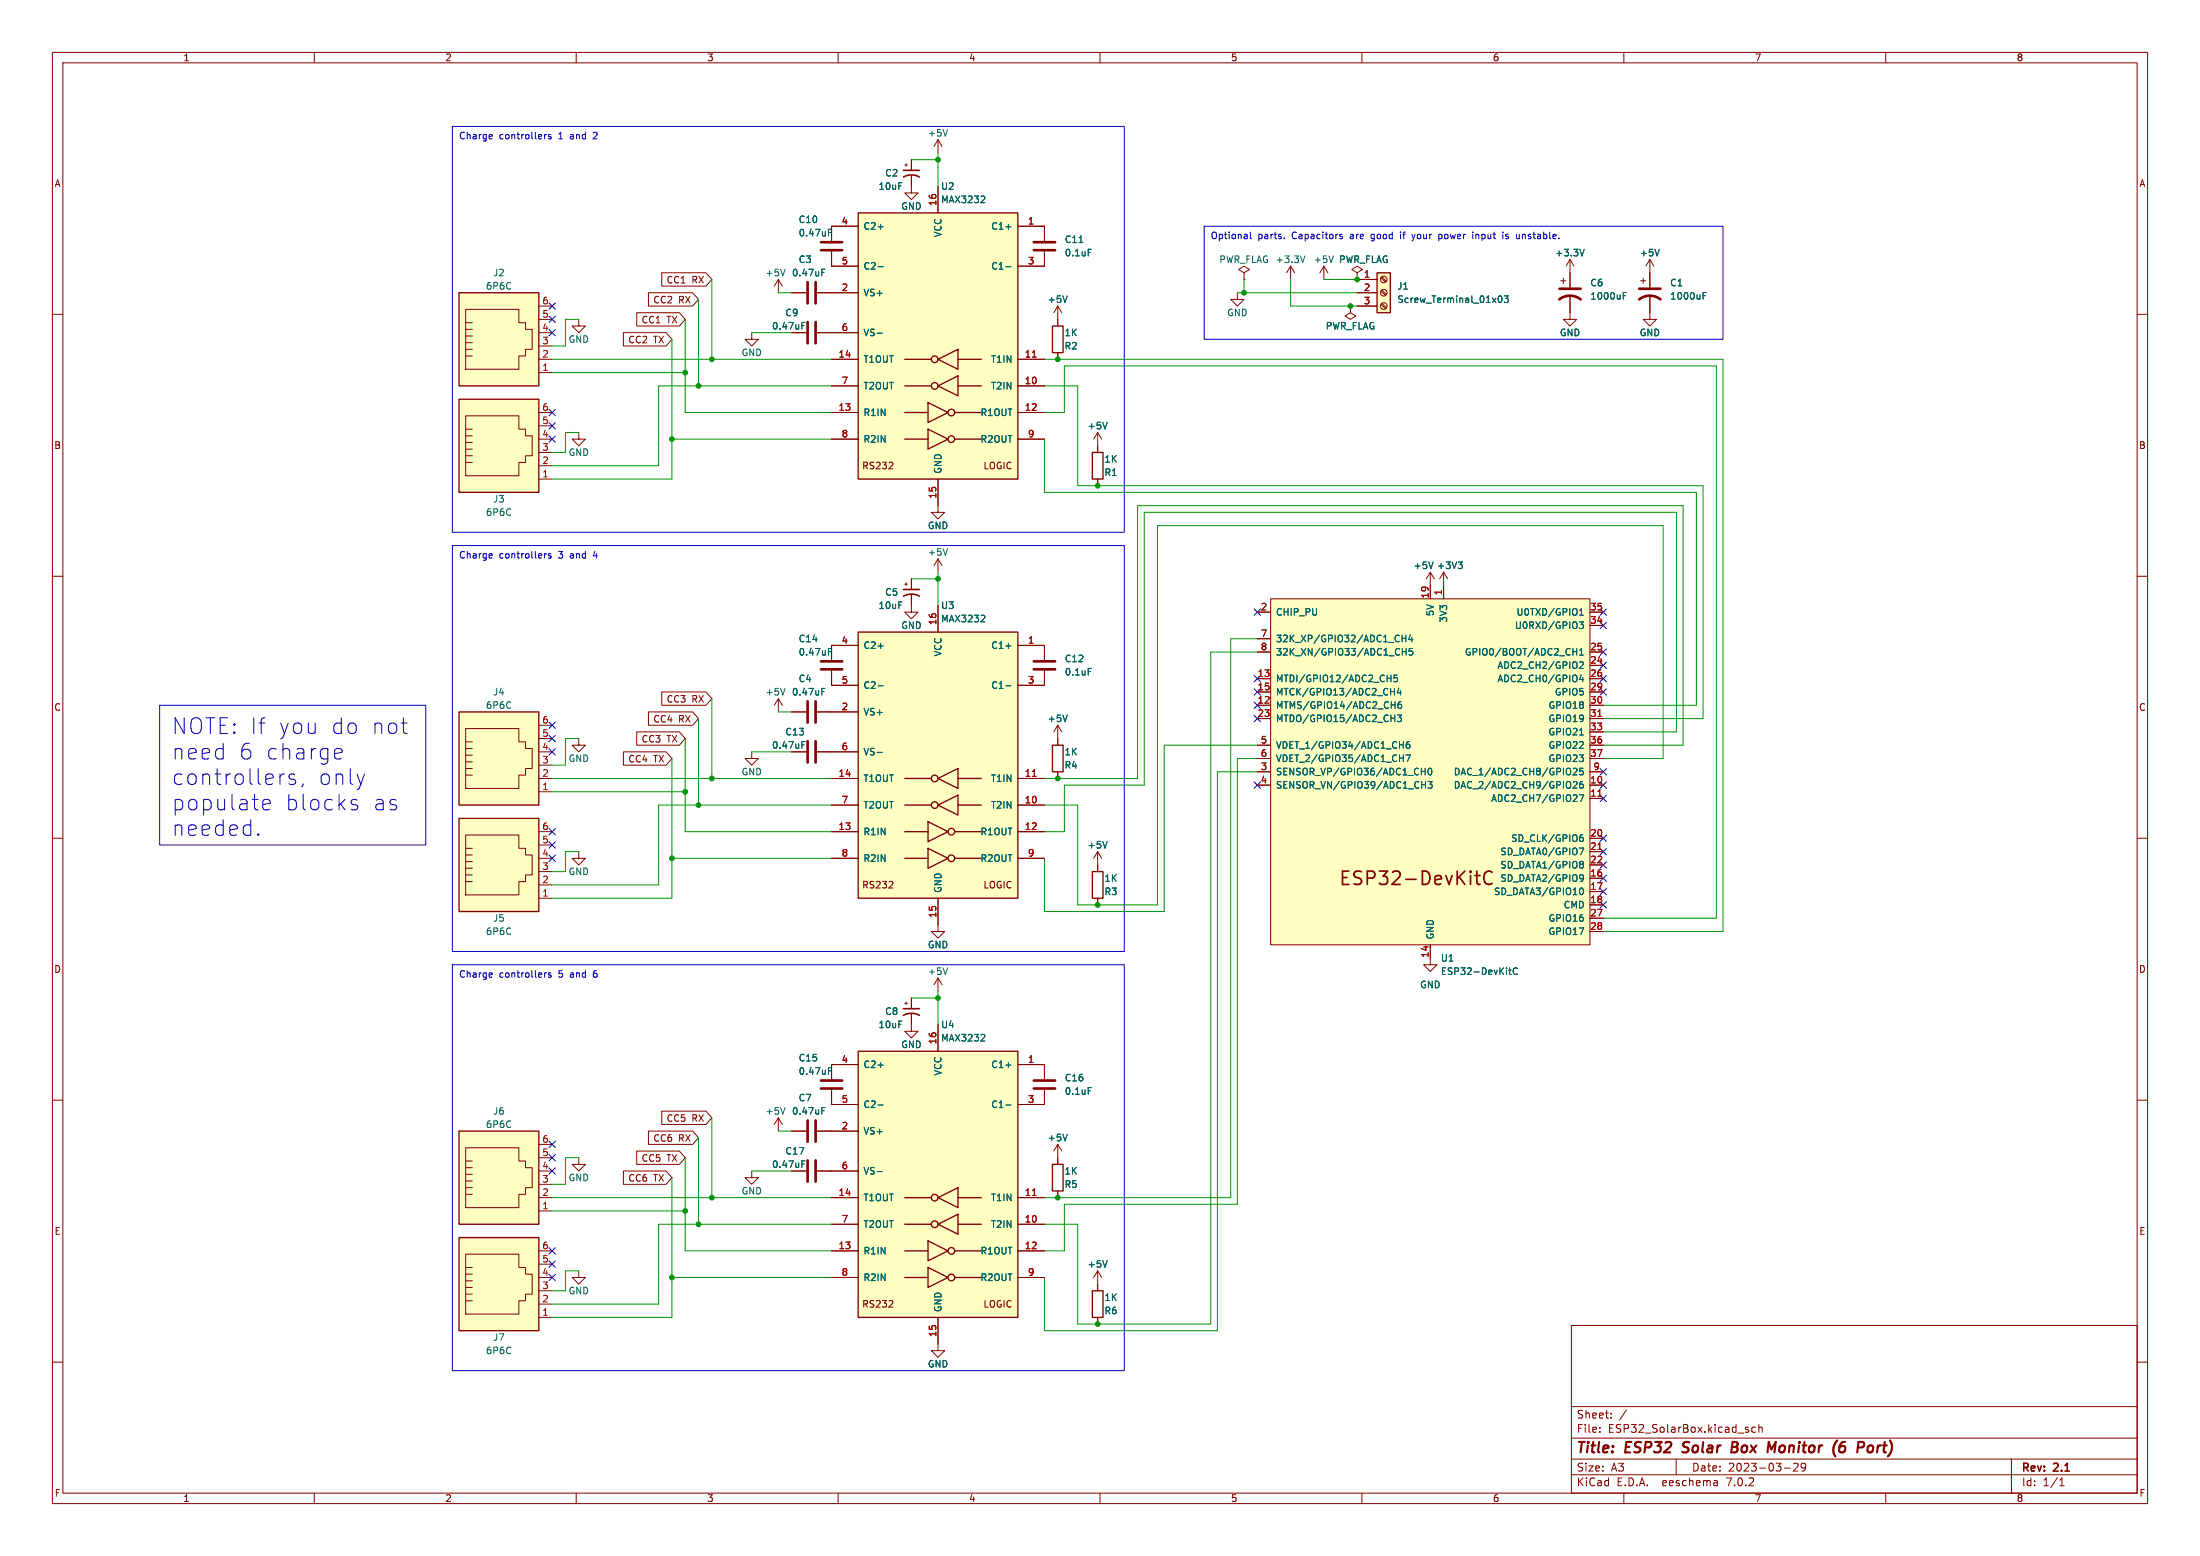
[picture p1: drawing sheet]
<svg xmlns="http://www.w3.org/2000/svg" width="420mm" height="297mm" viewBox="0 0 420 297" stroke-linecap="round" stroke-linejoin="round" font-family="sans-serif">
<g fill="none" stroke="#840000" stroke-width=".19">
<path d="M10 10h400v277h-400zM12 12h396v273h-396zM60 10v2M110 10v2M160 10v2M210 10v2M260 10v2M310 10v2M360 10v2M172.7 31.5h.5M173 31.2v.6M174 33.5v3.3h1.3l-1.3 1.3-1.3-1.3h1.3"/>
<path d="M174 30.5v2M179.1 26.7v2.5M179.1 35.6v5M179.1 26.7l-.8 1.2M179.1 26.7l.7 1.2M10 60h2M88.9 59.1h10.2v2.5h1.2v1.3h1.3v3.8h-1.3v1.2h-1.2v2.6h-10.2zM102.9 58.4h2.5M121.5 59.7h8.2l1.1 1.3-1.1 1.2h-8.2zM123.8 55.9h8.4l1.1 1.3-1.1 1.2h-8.4zM126.3 52.1h8.5l1.1 1.2-1.1 1.3h-8.5zM148.6 53.3v2.6"/>
<path d="M148.6 53.3l-.8 1.3M148.6 53.3l.8 1.3M151.1 55.9h2.8M156 55.9h7.8M158.7 48v2.8h5.1M163.8 43.2h-5.1v2.8M194.3 43.2h5.1v2.8M199.4 48v2.8h-5.1M201.9 58.4v3.8M201.9 58.4l-.7 1.3M201.9 58.4l.8 1.3M236.2 55.9v1.3h1.3l-1.3 1.2-1.3-1.2h1.3"/>
<path d="M237.5 52.1l1-.7-1-.6-1 .6 1 .7v1.2M237.5 53.3h.1M246.4 50.8l-.8 1.3M246.4 50.8v2.5M246.4 50.8l.7 1.3M252.7 50.8l-.7 1.3M252.7 50.8v2.5M252.7 50.8l.8 1.3M257.8 58.4v1.3l-1 .6 1 .7 1-.7-1-.6M257.8 58.4h.1M259.1 52.1l1-.7-1-.6-1 .6 1 .7v1.2M259.1 53.3h.1"/>
<path d="M259.1 55.9h3.8M259.1 58.4h3.8M259.1 53.3h3.8M263.6 58.1l.9 .8M263.6 55.5l.9 .9M263.6 53l.9 .8M263.8 57.9l.9 .9M263.8 55.4l.9 .8M263.8 52.8l.9 .9M297.9 53.6h1.1M298.4 53.1v1M299.7 56.4v4.6h1.3l-1.3 1.2-1.3-1.2h1.3"/>
<path d="M299.7 49.5v5.4M299.7 49.5l-.7 1.3M299.7 49.5l.8 1.3M313.2 53.6h1M313.7 53.1v1M315 56.4v4.6h1.2l-1.2 1.2-1.3-1.2h1.3M315 49.5l-.8 1.3M315 49.5v5.4M315 49.5l.7 1.3M408 60h2M88.9 67.9h1.3M88.9 66.7h1.3"/>
<path d="M88.9 65.4h1.3M88.9 64.1h1.3M88.9 62.9h1.3M88.9 61.6h1.3M88.9 79.4h10.2v2.5h1.2v1.3h1.3v3.8h-1.3v1.3h-1.2v2.5h-10.2zM102.9 68.6h2.5M102.9 78.7h2.5M102.9 63.5h2.5M102.9 71.1h2.5M102.9 66h2.5M102.9 61h2.5M110.5 61v1.2h1.3l-1.3 1.3-1.3-1.3h1.3"/>
<path d="M119 63.5h8.2l1.1 1.3-1.1 1.2h-8.2zM143.5 63.5v1.3h1.3l-1.3 1.2-1.3-1.2h1.3M151.1 63.5h2.8M156 63.5h7.8M158.7 73.7h5.1M158.7 68.6h5.1M158.7 78.7h5.1M194.3 73.7h5.1M194.3 68.6h5.1M194.3 78.7h5.1M201.9 67.3v1.3M88.9 88.3h1.3"/>
<path d="M88.9 87h1.3M88.9 85.7h1.3M88.9 84.5h1.3M88.9 83.2h1.3M88.9 81.9h1.3M102.9 83.8h2.5M102.9 91.4h2.5M102.9 88.9h2.5M102.9 86.4h2.5M102.9 81.3h2.5M110.5 82.6v1.2h1.3l-1.3 1.3-1.3-1.3h1.3M158.7 83.8h5.1"/>
<path d="M179.1 91.4v6.4h1.2l-1.2 1.3-1.3-1.3h1.3M194.3 83.8h5.1M209.5 82.6v3.8M209.5 91.4v1.3M209.5 82.6l-.7 1.2M209.5 82.6l.8 1.2M10 110h2M172.7 111.5h.5M173 111.3v.5M174 113.5v3.3h1.3l-1.3 1.3-1.3-1.3h1.3M174 110.5v2M179.1 106.7v2.5"/>
<path d="M179.1 115.6v5.1M179.1 106.7l-.8 1.3M179.1 106.7l.7 1.3M240 116.8h2.6M242.6 114.3h60.9v66h-60.9zM273 109.2v5.1M273 109.2l-.7 1.3M273 109.2l.8 1.3M275.6 109.2v5.1M275.6 109.2l-.8 1.3M275.6 109.2l.8 1.3M303.5 116.8h2.6"/>
<path d="M303.5 119.4h2.6M408 110h2M88.9 139.1h10.2v2.5h1.2v1.3h1.3v3.8h-1.3v1.3h-1.2v2.5h-10.2zM102.9 138.4h2.5M121.5 139.7h8.2l1.1 1.3-1.1 1.2h-8.2zM123.8 135.9h8.4l1.1 1.3-1.1 1.2h-8.4zM126.3 132.1h8.5l1.1 1.3-1.1 1.2h-8.5zM148.6 133.4l-.8 1.2M148.6 133.4v2.5M148.6 133.4l.8 1.2M151.1 135.9h2.8M156 135.9h7.8"/>
<path d="M158.7 128v2.8h5.1M163.8 123.2h-5.1v2.8M194.3 123.2h5.1v2.8M199.4 128v2.8h-5.1M201.9 138.4v3.8M201.9 138.4l-.7 1.3M201.9 138.4l.8 1.3M240 134.6h2.6M240 129.5h2.6M240 132.1h2.6M240 137.2h2.6M240 124.5h2.6"/>
<path d="M240 121.9h2.6M303.5 134.6h2.6M303.5 129.5h2.6M303.5 132.1h2.6M303.5 137.2h2.6M303.5 127h2.6M303.5 124.5h2.6M303.5 139.7h2.6M10 160h2M88.9 159.4h10.2v2.5h1.2v1.3h1.3v3.8h-1.3v1.3h-1.2v2.5h-10.2zM88.9 148h1.3M88.9 146.7h1.3"/>
<path d="M88.9 145.4h1.3M88.9 144.1h1.3M88.9 142.9h1.3M88.9 141.6h1.3M102.9 148.6h2.5M102.9 158.8h2.5M102.9 143.5h2.5M102.9 151.1h2.5M102.9 146.1h2.5M102.9 141h2.5M110.5 141v1.2h1.3l-1.3 1.3-1.3-1.3h1.3M119 143.5h8.2l1.1 1.3-1.1 1.3h-8.2z"/>
<path d="M143.5 143.5v1.3h1.3l-1.3 1.3-1.3-1.3h1.3M151.1 143.5h2.8M156 143.5h7.8M158.7 153.7h5.1M158.7 148.6h5.1M158.7 158.8h5.1M194.3 153.7h5.1M194.3 148.6h5.1M194.3 158.8h5.1M201.9 147.3v1.3M240 149.9h2.6M240 147.3h2.6"/>
<path d="M240 142.2h2.6M240 144.8h2.6M303.5 149.9h2.6M303.5 152.4h2.6M303.5 147.3h2.6M303.5 142.2h2.6M303.5 144.8h2.6M408 160h2M88.9 168.3h1.3M88.9 167h1.3M88.9 165.7h1.3M88.9 164.5h1.3"/>
<path d="M88.9 163.2h1.3M88.9 161.9h1.3M102.9 163.8h2.5M102.9 171.5h2.5M102.9 168.9h2.5M102.9 166.4h2.5M102.9 161.3h2.5M110.5 162.6v1.2h1.3l-1.3 1.3-1.3-1.3h1.3M158.7 163.8h5.1M179.1 171.5v6.3h1.2l-1.2 1.3-1.3-1.3h1.3M194.3 163.8h5.1M209.5 162.6v3.8"/>
<path d="M209.5 171.5v1.2M209.5 162.6l-.7 1.2M209.5 162.6l.8 1.2M303.5 167.6h2.6M303.5 170.2h2.6M303.5 172.7h2.6M303.5 160h2.6M303.5 162.6h2.6M303.5 165.1h2.6M303.5 175.3h2.6M303.5 177.8h2.6M172.7 191.5h.5"/>
<path d="M173 191.3v.5M174 193.5v3.4h1.3l-1.3 1.2-1.3-1.2h1.3M174 190.5v2M179.1 186.7v2.5M179.1 195.6v5.1M179.1 186.7l-.8 1.3M179.1 186.7l.7 1.3M273 180.3v3.9h1.3l-1.3 1.2-1.2-1.2h1.2M10 210h2M88.9 219.1h10.2v2.5h1.2v1.3h1.3v3.8h-1.3v1.3h-1.2v2.5h-10.2zM102.9 218.4h2.5M121.5 219.7h8.2l1.1 1.3-1.1 1.3h-8.2z"/>
<path d="M123.8 215.9h8.4l1.1 1.3-1.1 1.2h-8.4zM126.3 212.1h8.5l1.1 1.3-1.1 1.2h-8.5zM148.6 213.4v2.5M148.6 213.4l-.8 1.2M148.6 213.4l.8 1.2M151.1 215.9h2.8M156 215.9h7.8M158.7 208v2.8h5.1M163.8 203.2h-5.1v2.8M194.3 203.2h5.1v2.8M199.4 208v2.8h-5.1M201.9 218.4v3.8"/>
<path d="M201.9 218.4l-.7 1.3M201.9 218.4l.8 1.3M408 210h2M88.9 228h1.3M88.9 226.7h1.3M88.9 225.4h1.3M88.9 224.2h1.3M88.9 222.9h1.3M88.9 221.6h1.3M88.9 239.4h10.2v2.5h1.2v1.3h1.3v3.8h-1.3v1.3h-1.2v2.5h-10.2zM102.9 223.5h2.5M102.9 231.1h2.5"/>
<path d="M102.9 228.6h2.5M102.9 226.1h2.5M102.9 221h2.5M102.9 238.8h2.5M110.5 221v1.2h1.3l-1.3 1.3-1.3-1.3h1.3M119 223.5h8.2l1.1 1.3-1.1 1.3h-8.2zM143.5 223.5v1.3h1.3l-1.3 1.3-1.3-1.3h1.3M151.1 223.5h2.8M156 223.5h7.8M158.7 228.6h5.1M158.7 238.8h5.1M158.7 233.7h5.1"/>
<path d="M194.3 228.6h5.1M194.3 238.8h5.1M194.3 233.7h5.1M201.9 227.3v1.3M10 260h2M88.9 248.3h1.3M88.9 247h1.3M88.9 245.7h1.3M88.9 244.5h1.3M88.9 243.2h1.3M88.9 241.9h1.3M102.9 251.5h2.5"/>
<path d="M102.9 248.9h2.5M102.9 246.4h2.5M102.9 243.8h2.5M102.9 241.3h2.5M110.5 242.6v1.2h1.3l-1.3 1.3-1.3-1.3h1.3M158.7 243.8h5.1M179.1 251.5v6.3h1.2l-1.2 1.3-1.3-1.3h1.3M194.3 243.8h5.1M209.5 242.6v3.8M209.5 251.5v1.2M209.5 242.6l-.7 1.2M209.5 242.6l.8 1.2"/>
<path d="M300 253h108v32h-108zM408 260h2M300 278.5h108M300 274.5h108M300 268.5h108M305.4 273.3v.1M305.4 272.5v.1M307.6 270.6v.1M307.6 269.8v.1M310.5 269.1l-1.3 2M320 278.5v3M333.4 272.9l.4 .1v.2l-.2 .2h-.3"/>
<path d="M333.4 272.4l.4 .1M335.1 272.5l-.4-.1-.3 .3 .2 .6h.5M335.8 272.5l.2-.1 .3 .1 .1 .9M335.8 271.9v1.5M342.4 279.4l.6-.1 .2 .1 .1 .3-1 1.1h1M344.7 279.9l-.3 .3h-.3l-.3-.3 .2-.5 .4-.1 .2 .1a.99 .99 0 0 1-.3 1.4h-.3M384 278.5v6.5M60 285v2M110 285v2M160 285v2M210 285v2M260 285v2"/>
<path d="M300 281.5h108M310 285v2M327.6 282.6l.2 .2v.8M327.8 283.5l-.5 .1M327.8 283h-.5M340.6 280.2h1.2M360 285v2M393.2 283.6h.9M393.2 282.5l.4-.4v1.5"/>
<circle cx="264.2" cy="58.4" r=".63"/>
<circle cx="264.2" cy="55.9" r=".63"/>
<circle cx="264.2" cy="53.3" r=".63"/>
</g>
<path d="M321.1 277.1l.3 .1M330.6 276.2h.7M331.4 275.2h-.6l-.3 2h.8M339 275.2l-.8 1.5M351.9 275.2a1.42 1.42 0 0 0-.7 1.9l.6 .1M352 276a.66 .66 0 0 0-.9 .4M357 275.9l-.4 .4-.1 .5 .1 .3 .5 .1" fill="none" stroke="#840000" stroke-width=".4"/>
<g fill="#ffffc2" stroke="#ffffc2" stroke-width=".19">
<path d="M163.8 120.7h30.5v50.8h-30.5z"/>
<path d="M87.6 156.2h15.3v17.8h-15.3z"/>
<path d="M87.6 135.9h15.3v17.8h-15.3z"/>
<path d="M163.8 40.6h30.5v50.8h-30.5z"/>
<path d="M87.6 55.9h15.3v17.8h-15.3z"/>
<path d="M242.6 114.3h60.9v66h-60.9z"/>
<path d="M87.6 76.2h15.3v17.8h-15.3z"/>
<path d="M87.6 215.9h15.3v17.8h-15.3z"/>
<path d="M87.6 236.2h15.3v17.8h-15.3z"/>
<path d="M163.8 200.7h30.5v50.8h-30.5z"/>
<path d="M262.9 52.1h2.5v7.6h-2.5z"/>
</g>
<g fill="none" stroke="#840000" stroke-width=".25">
<path d="M87.6 55.9h15.3v17.8h-15.3zM163.8 40.6h30.5v50.8h-30.5zM262.9 52.1h2.5v7.6h-2.5zM87.6 76.2h15.3v17.8h-15.3zM172.7 73.7h5.1M172.7 68.6h5.1M172.7 78.7h4.5M177.2 76.8l3.8 1.9-3.8 1.9zM179.1 73.7l3.8-1.9v3.8zM179.1 68.6l3.8-1.9v3.8zM182.2 78.7h5.1M182.9 73.7h4.4"/>
<path d="M182.9 68.6h4.4M200.9 62.2h2v5.1h-2zM172.7 83.8h4.5M177.2 81.9l3.8 1.9-3.8 1.9zM182.2 83.8h5.1M208.5 86.4h2.1v5h-2.1zM87.6 135.9h15.3v17.8h-15.3zM163.8 120.7h30.5v50.8h-30.5zM87.6 156.2h15.3v17.8h-15.3zM172.7 153.7h5.1M172.7 148.6h5.1M172.7 158.8h4.5"/>
<path d="M177.2 156.8l3.8 2-3.8 1.9zM179.1 153.7l3.8-1.9v3.8zM179.1 148.6l3.8-1.9v3.8zM182.2 158.8h5.1M182.9 153.7h4.4M182.9 148.6h4.4M200.9 142.2h2v5.1h-2zM172.7 163.8h4.5M177.2 161.9l3.8 1.9-3.8 1.9zM182.2 163.8h5.1M208.5 166.4h2.1v5.1h-2.1zM87.6 215.9h15.3v17.8h-15.3z"/>
<path d="M163.8 200.7h30.5v50.8h-30.5zM87.6 236.2h15.3v17.8h-15.3zM172.7 233.7h5.1M172.7 228.6h5.1M172.7 238.8h4.5M177.2 236.9l3.8 1.9-3.8 1.9zM179.1 233.7l3.8-1.9v3.8zM179.1 228.6l3.8-1.9v3.8zM182.2 238.8h5.1M182.9 233.7h4.4M182.9 228.6h4.4M200.9 222.2h2v5.1h-2z"/>
<path d="M172.7 243.8h4.5M177.2 241.9l3.8 1.9-3.8 1.9zM182.2 243.8h5.1M208.5 246.4h2.1v5.1h-2.1z"/>
<circle cx="178.4" cy="68.6" r=".63"/>
<circle cx="178.4" cy="73.7" r=".63"/>
<circle cx="181.6" cy="78.7" r=".63"/>
<circle cx="181.6" cy="83.8" r=".63"/>
<circle cx="178.4" cy="153.7" r=".63"/>
<circle cx="178.4" cy="148.6" r=".63"/>
<circle cx="181.6" cy="158.7" r=".63"/>
<circle cx="181.6" cy="163.8" r=".63"/>
<circle cx="178.4" cy="233.7" r=".63"/>
<circle cx="178.4" cy="228.6" r=".63"/>
<circle cx="181.6" cy="238.8" r=".63"/>
<circle cx="181.6" cy="243.8" r=".63"/>
</g>
<g fill="none" stroke="#006464" stroke-width=".19">
<path d="M180.9 24.7l-.4 1.3M187.9 37.5l.1 .2-.1 .3-.7 .7h.8M149.9 51.4l-.5 1.3M156.9 52h.4M156.9 51.4h.6M158.2 44.4h.4M158.2 43.8h.6M167.6 50.9h1M192 43.3h1M192 50.9h1M203.7 56.5l-.4 1.2M207.7 47.6h.7"/>
<path d="M249.1 48.8l-.4 1.3M254.5 48.8l-.4 1.3M286.1 56.6l.2-.1a.68 .68 0 0 1 .4 .6 .68 .68 0 0 1-.4 .6l-.3-.4zM287.2 56.5h.7l-.4 .5 .4 .1v.5l-.2 .1-.5-.1M302.4 47.6l-.4 1.2M309.9 56.4h.4M309.9 55.8h.6M316.8 47.6l-.4 1.2M325.1 56.4h.5M325.1 55.8h.6M153.1 62.2h.4M153.1 61.5h.6"/>
<path d="M167.4 63.6h1M211.4 80.6l-.5 1.3M180.9 104.7l-.4 1.3M187.9 117.5l.1 .2-.1 .3-.7 .7h.8M273.6 107.3l-.4 1.2M278.4 107.3h.8l-.5 .5M278.9 107.8l.3 .2v.3l-.3 .2M301.5 118.7h.8l-.5 .5 .4 .1v.5l-.2 .2-.5-.2M301.5 116.5l.4-.3v1.2M301.5 117.4h.8M149.9 131.4l-.5 1.3M156.9 132h.4"/>
<path d="M156.9 131.4h.6M158.2 124.4h.4M158.2 123.8h.6M167.6 130.9h1M192 123.3h1M192 130.9h1M203.7 136.5l-.4 1.2M207.7 127.6h.7M264.8 129.5h.7M265.5 132h.7M265.5 128.9v1.2M265.5 137.1h.8"/>
<path d="M265.6 134.5h.7M266.2 131.4v1.3M266.3 136.5v1.2M266.3 133.9v1.3M266.7 128.9h-.6v.6l.2-.2 .4 .1 .1 .2-.1 .4-.1 .1-.5-.1M266.7 136.5h.8l-.4 .5 .4 .1v.5l-.2 .1-.6-.1M267.1 131.3l-.4 .9h.8M267.4 131.8v.9M267.5 133.9l-.4 .1a.86 .86 0 0 0 0 1.2l.4-.1 .1-.4-.2-.3-.4 .1-.1 .2M267.7 121.2v1.3M267.7 121.8h.7M267.7 124.4h.7"/>
<path d="M267.7 123.8v1.2M268.4 121.2v1.3M268.4 123.8v1.2M269.2 121.2l-.3 .9h.8M269.5 121.7v.8M269.7 123.8h-.7v.6l.2-.1h.4l.1 .2v.4l-.2 .1-.5-.1M300.3 124.4h.7M301 123.8v1.2M301.5 126.4l.5-.1 .3 .4-.8 .9h.8M301.5 125h.8M301.5 124.1l.4-.3v1.2M301.8 128.8l-.3 .9h.8"/>
<path d="M302.2 129.3v.8M153.1 142.2h.4M153.1 141.6h.6M167.4 143.6h1M267.2 142.2h.7M267.2 144.7h.7M267.9 141.6v1.2M267.9 144.1v1.3M268.4 144.1h.8l-.5 1.3M269 141.6h-.3a.86 .86 0 0 0 0 1.2l.4-.1 .1-.4-.3-.3-.3 .1-.2 .2M271.3 147.2h.8M271.4 149.8h.7"/>
<path d="M272.1 146.6v1.3M272.1 149.2v1.2M272.6 149.2h.8l-.4 .5 .3 .1v.5l-.1 .1-.6-.1M272.7 146.8l.2-.2a.68 .68 0 0 1 .5 .7 .68 .68 0 0 1-.5 .6l-.3-.5zM300.3 149.3l.5-.1 .3 .3-.8 .9h.8M300.3 146.8l.5-.2 .3 .4-.8 .9h.8M301.5 151.7h.8l-.5 1.3M301.5 140.3h.8M301.7 159.9l.3-.1 .3 .3-.1 .4h-.5M302.2 149.2h-.4l-.2 .3-.1 .7 .3 .2 .4-.1 .1-.4-.1-.2h-.4l-.3 .2M302.2 159.3l-.4 .1-.2 .2M302.2 146.6h-.6l-.1 .6 .2-.1 .5 .1 .1 .2-.1 .4-.2 .1-.5-.1"/>
<path d="M211.4 160.6l-.5 1.3M301.5 161.9h.8l-.5 1.2M301.6 169.7l.2-.2a.68 .68 0 0 1 .5 .6 .68 .68 0 0 1-.5 .7l-.2-.3M301.8 164.4h.2l.3 .3-.3 .3M301.8 167l.4 .1 .1 .6-.3 .5h-.3M301.8 165h.2M302 165l.3 .2v.2l-.3 .3h-.2M302.3 167.5l-.3 .2h-.2M180.9 184.7l-.4 1.3M187.9 197.5l.1 .2-.1 .3-.7 .7h.8M288 185.2h.5M288.2 184.7v1.1l.3 .2"/>
<path d="M289.7 184.9a.6 .6 0 0 0-.9 .4 .6 .6 0 0 0 .6 .7l.3-.1M149.9 211.4l-.5 1.3M156.9 212h.4M156.9 211.4h.6M158.2 204.4h.4M158.2 203.8h.6M167.6 210.9h1M192 203.3h1M192 210.9h1M203.7 216.5l-.4 1.3M207.7 207.6h.7M153.1 222.2h.4"/>
<path d="M153.1 221.6h.6M167.4 223.6h1M211.4 240.6l-.5 1.3"/>
</g>
<path d="M197.1 68.2h.7M305 136.8h.8M197.1 148.2h.7M305 152h.8M305 162.2h.8M197.1 228.2h.7" fill="none" stroke="#a90000" stroke-width=".19"/>
<g fill="none" stroke="#840000" stroke-width=".51">
<path d="M154.2 53.8v4.1M155.7 53.8v4.1M156.7 47.8h4.1M156.7 46.2h4.1M197.4 47.8h4M197.4 46.2h4M297.7 57.2a3.3 3.3 0 0 1 4.1 0M297.7 55.1h4.1M312.9 57.2a3.3 3.3 0 0 1 4.1 0M312.9 55.1h4.1M154.2 61.5v4M155.7 61.5v4"/>
<path d="M154.2 133.9v4M155.7 133.9v4M156.7 127.8h4.1M156.7 126.2h4.1M197.4 127.8h4M197.4 126.2h4M154.2 141.5v4M155.7 141.5v4M154.2 213.9v4M155.7 213.9v4M156.7 207.8h4.1M156.7 206.2h4.1"/>
<path d="M197.4 207.8h4M197.4 206.2h4M154.2 221.5v4.1M155.7 221.5v4.1"/>
</g>
<path d="M172.5 33.8a3.2 3.2 0 0 1 3 0M172.5 32.5h3M172.5 113.8a3.2 3.2 0 0 1 3 0M172.5 112.5h3M172.5 193.8a3.2 3.2 0 0 1 3 0M172.5 192.5h3" fill="none" stroke="#840000" stroke-width=".3"/>
<path d="M281.6 167.1h.9M281.9 166.3v2.2l.2 .2 .4 .1M284.8 166.5a.95 .95 0 0 0-1-.1 .95 .95 0 0 0-.5 1 1.08 1.08 0 0 0 .3 1.1 1.08 1.08 0 0 0 1.1 .2l.1-.1" fill="none" stroke="#840000" stroke-width=".32"/>
<g fill="none" stroke="#0000c2" stroke-width=".19">
<path d="M86.4 24.1h128.2v77.5h-128.2zM93.9 25.7l.1 .3-.6 .1M104.3 25.7l-.3 .1M105.2 25.7h-.3l-.2 .1v.2l.5 .2v.3h-.5M229.9 43.2h99v21.6h-99zM238.7 44.3v1.1l.2 .2M245.2 45.4v.2M256.2 44.8l-.3-.1-.1 .2v.2l.4 .1v.3h-.4M274.7 44.7v1.3M274.7 45.5l.1 .1M274.8 44.7l-.1 .1M281.2 44.3v.1"/>
<path d="M281.2 44.7v.9M286.9 44.3v.1M286.9 44.7v.9M289.6 45.5h.4M86.4 104.1h128.2v77.5h-128.2zM93.9 105.7l.1 .3-.6 .1M104.3 105.7l-.3 .1M105.2 105.7h-.3l-.2 .2v.1l.5 .2v.3h-.5M30.5 134.6h50.8v26.7h-50.8zM76.6 138h1.1M77.2 139.9l.5 .1M49.3 159.2l.1 .1-.1 .2"/>
<path d="M49.3 159.2l-.1 .1 .1 .2M49.3 159.2v.3M50.2 153.6l1.4-.3-.2-.6-.8-.1-.3 .1-.1 .3v1.2l.1 .3 .3 .1 .8-.1M54 147.7h.3M56.3 147.9l-.7-.2-.3 .2-.1 .3 .1 .4 1 .3 .1 .3-.1 .4-.3 .1-.8-.1M57.9 149.6l-.3 .6M64.3 142.9l.9 .1 .1 .6-1.4 .3M65.2 144.7l-.9 .2M67.2 153.5l.7 .1 .3 .1 .1 .3-.1 .5-.9 .1M67.2 152.7l.2-.1 .8 .1M86.4 184.2h128.2v77.4h-128.2zM93.9 185.7l.1 .3-.6 .1"/>
<path d="M104.3 185.7l-.3 .1M105.2 185.7h-.3l-.2 .2v.2l.5 .1v.3h-.5"/>
</g>
<g fill="none" stroke="#009600" stroke-width=".19">
<path d="M174 30.5h5.1M179.1 29.2v6.4M133.3 57.2v16.5M135.9 53.3v15.3M148.6 55.9h2.5M236.2 55.9h22.9M237.5 53.3v2.6M246.4 53.3v5.1h12.7M252.7 53.3h6.4M105.4 68.6h53.3M105.4 71.1h25.4M110.5 61h-2.6v5h-2.5"/>
<path d="M128.3 64.8v26.6h-22.9M130.8 61v17.7h27.9M143.5 63.5h7.6M158.7 73.7h-33v15.2h-20.3M199.4 78.7h3.8v-8.8h124.5v105.4h-21.6M199.4 73.7h6.3v19h119.4v44.5h-19M199.4 68.6h129.5v109.2h-22.8M110.5 82.6h-2.6v3.8h-2.5M128.3 83.8h30.4M199.4 83.8v10.2h124.4v40.6h-17.7M174 110.5h5.1M179.1 109.2v6.4"/>
<path d="M133.3 137.2v16.5M135.9 133.4v15.2M148.6 135.9h2.5M240 124.5h-8.9v128.2h-25.4v-19h-6.3M240 121.9h-5.1v106.7h-35.5M306.1 139.7h13.9v-41.9h-101.6v52.1h-15.2v8.9h-3.8M105.4 148.6h53.3M105.4 151.1h25.4M110.5 141h-2.6v5.1h-2.5M128.3 144.8v26.7h-22.9M130.8 141v17.8h27.9M143.5 143.5h7.6"/>
<path d="M158.7 153.7h-33v15.2h-20.3M240 142.2h-17.8v31.8h-22.8v-10.2M240 147.3h-7.6v106.7h-33v-10.2M240 144.8h-3.8v85.1h-33v8.9h-3.8M306.1 142.2h15.2v-45.7h-104.1v52.1h-17.8M306.1 144.8h11.4v-44.5h-96.5v72.4h-15.3v-19h-6.3M110.5 162.6h-2.6v3.8h-2.5M128.3 163.8h30.4M174 190.5h5.1M179.1 189.2v6.4M133.3 217.2v16.5M135.9 213.4v15.2"/>
<path d="M148.6 215.9h2.5M105.4 228.6h53.3M105.4 231.1h25.4M110.5 221h-2.6v5.1h-2.5M128.3 224.8v26.7h-22.9M130.8 221v17.8h27.9M143.5 223.5h7.6M158.7 233.7h-33v15.2h-20.3M110.5 242.6h-2.6v3.8h-2.5M128.3 243.8h30.4"/>
</g>
<g fill="none" stroke="#000084" stroke-width=".19">
<path d="M104.8 57.8l1.2 1.2M106 57.8l-1.2 1.2M104.8 62.9l1.2 1.2M104.8 60.4l1.2 1.2M104.8 78.1l1.2 1.2M106 62.9l-1.2 1.2M106 60.4l-1.2 1.2M106 78.1l-1.2 1.2M104.8 80.7l1.2 1.2M104.8 83.2l1.2 1.2M106 80.7l-1.2 1.2M106 83.2l-1.2 1.2"/>
<path d="M239.4 116.2l1.2 1.2M240.6 116.2l-1.2 1.2M305.5 116.2l1.2 1.2M305.5 118.8l1.2 1.2M306.7 116.2l-1.2 1.2M306.7 118.8l-1.2 1.2M104.8 137.8l1.2 1.2M106 137.8l-1.2 1.2M239.4 134l1.2 1.2M239.4 128.9l1.2 1.2M239.4 136.6l1.2 1.2M239.4 131.5l1.2 1.2"/>
<path d="M240.6 134l-1.2 1.2M240.6 128.9l-1.2 1.2M240.6 136.6l-1.2 1.2M240.6 131.5l-1.2 1.2M305.5 123.9l1.2 1.2M305.5 126.4l1.2 1.2M305.5 131.5l1.2 1.2M305.5 128.9l1.2 1.2M306.7 123.9l-1.2 1.2M306.7 126.4l-1.2 1.2M306.7 131.5l-1.2 1.2M306.7 128.9l-1.2 1.2"/>
<path d="M104.8 142.9l1.2 1.2M104.8 158.1l1.2 1.3M104.8 140.4l1.2 1.2M106 142.9l-1.2 1.2M106 158.1l-1.2 1.3M106 140.4l-1.2 1.2M239.4 149.3l1.2 1.2M240.6 149.3l-1.2 1.2M305.5 151.8l1.2 1.2M305.5 146.7l1.2 1.2M305.5 149.3l1.2 1.2M305.5 159.4l1.2 1.2"/>
<path d="M306.7 151.8l-1.2 1.2M306.7 146.7l-1.2 1.2M306.7 149.3l-1.2 1.2M306.7 159.4l-1.2 1.2M104.8 163.2l1.2 1.2M104.8 160.7l1.2 1.2M106 163.2l-1.2 1.2M106 160.7l-1.2 1.2M305.5 169.6l1.2 1.2M305.5 172.1l1.2 1.2M305.5 164.5l1.2 1.2M305.5 167l1.2 1.2"/>
<path d="M305.5 162l1.2 1.2M306.7 169.6l-1.2 1.2M306.7 172.1l-1.2 1.2M306.7 164.5l-1.2 1.2M306.7 167l-1.2 1.2M306.7 162l-1.2 1.2M104.8 217.8l1.2 1.2M106 217.8l-1.2 1.2M104.8 238.2l1.2 1.2M104.8 222.9l1.2 1.2M104.8 220.4l1.2 1.2M106 238.2l-1.2 1.2"/>
<path d="M106 222.9l-1.2 1.2M106 220.4l-1.2 1.2M104.8 240.7l1.2 1.2M104.8 243.2l1.2 1.2M106 240.7l-1.2 1.2M106 243.2l-1.2 1.2"/>
</g>
<g fill="#009600" stroke="#009600" stroke-width=".19">
<circle cx="135.9" cy="68.6" r=".46"/>
<circle cx="130.8" cy="71.1" r=".46"/>
<circle cx="128.3" cy="83.8" r=".46"/>
<circle cx="201.9" cy="228.6" r=".46"/>
<circle cx="209.5" cy="252.7" r=".46"/>
<circle cx="130.8" cy="151.1" r=".46"/>
<circle cx="128.3" cy="163.8" r=".46"/>
<circle cx="133.3" cy="153.7" r=".46"/>
<circle cx="130.8" cy="231.1" r=".46"/>
<circle cx="128.3" cy="243.8" r=".46"/>
<circle cx="135.9" cy="228.6" r=".46"/>
<circle cx="133.3" cy="233.7" r=".46"/>
<circle cx="179.1" cy="110.5" r=".46"/>
<circle cx="179.1" cy="30.5" r=".46"/>
<circle cx="133.3" cy="73.7" r=".46"/>
<circle cx="135.9" cy="148.6" r=".46"/>
<circle cx="201.9" cy="148.6" r=".46"/>
<circle cx="179.1" cy="190.5" r=".46"/>
<circle cx="209.5" cy="172.7" r=".46"/>
<circle cx="201.9" cy="68.6" r=".46"/>
<circle cx="237.5" cy="55.9" r=".46"/>
<circle cx="209.5" cy="92.7" r=".46"/>
<circle cx="259.1" cy="53.3" r=".46"/>
<circle cx="257.8" cy="58.4" r=".46"/>
</g>
<g font-size="4.2" fill="#0000c2">
<text x="32.7" y="140.3">NOTE: If you</text>
<text x="62.5" y="140.3">do not</text>
<text x="32.7" y="145.1">need</text>
<text x="32.7" y="150">controllers,</text>
<text x="45.4" y="145.1">6 charge</text>
<text x="60.5" y="150">only</text>
<text x="32.7" y="154.8">populate</text>
<text x="54.2" y="154.8">blocks</text>
<text x="70.7" y="154.8">as</text>
<text x="32.7" y="159.7">needed.</text>
</g>
<text font-size="3.5" fill="#840000" x="255.5" y="169.3">ESP32-DevKitC</text>
<g font-size="2.8" fill="#840000">
<text x="301" y="277.8">Title:</text>
<text x="310.4" y="277.8">ESP32</text>
<text x="322" y="277.8">Solar</text>
<text x="331.8" y="277.8">Box</text>
<text x="339.4" y="277.8">Monitor</text>
<text x="352.4" y="277.8">(6</text>
<text x="357.7" y="277.8">Port)</text>
</g>
<g font-size="2.1" fill="#840000">
<text x="301" y="273.6">File:</text>
<text x="301" y="270.9">Sheet:</text>
<text x="307" y="273.6">ESP32_SolarBox.kicad_sch</text>
<text x="301" y="281">Size:</text>
<text x="307.6" y="281">A3</text>
<text x="323" y="281">Date:</text>
<text x="329.9" y="281">2023-03-29</text>
<text x="386" y="281.2">Rev:</text>
<text x="392.2" y="281.2">2.1</text>
<text x="301" y="283.8">KiCad</text>
<text x="308.6" y="283.8">E.D.A.</text>
<text x="317.4" y="283.8">eeschema</text>
<text x="329.7" y="283.8">7.0.2</text>
<text x="386" y="283.8">Id:</text>
<text x="390" y="283.8">1/1</text>
</g>
<g font-size="1.8" fill="#840000">
<text x="35" y="11.8">1</text>
<text x="85" y="11.8">2</text>
<text x="135" y="11.8">3</text>
<text x="185" y="11.8">4</text>
<text x="235" y="11.8">5</text>
<text x="285" y="11.8">6</text>
<text x="335" y="11.8">7</text>
<text x="385" y="11.8">8</text>
<text x="10.4" y="35.8">A</text>
<text x="408.4" y="35.8">A</text>
<text x="124.6" y="58.1">CC2</text>
<text x="127.1" y="54.3">CC1</text>
<text x="129.4" y="58.1">RX</text>
<text x="132" y="54.3">RX</text>
<text x="119.8" y="65.7">CC2</text>
<text x="122.4" y="61.9">CC1</text>
<text x="124.7" y="65.7">TX</text>
<text x="127.2" y="61.9">TX</text>
<text x="10.3" y="85.8">B</text>
<text x="164.5" y="89.7">RS232</text>
<text x="187.7" y="89.7">LOGIC</text>
<text x="408.3" y="85.8">B</text>
<text x="10.3" y="135.8">C</text>
<text x="127.1" y="134.3">CC3</text>
<text x="132" y="134.3">RX</text>
<text x="408.3" y="135.8">C</text>
<text x="122.4" y="141.9">CC3</text>
<text x="124.6" y="138.1">CC4</text>
<text x="127.2" y="141.9">TX</text>
<text x="129.4" y="138.1">RX</text>
<text x="119.8" y="145.7">CC4</text>
<text x="124.7" y="145.7">TX</text>
<text x="164.5" y="169.7">RS232</text>
<text x="187.7" y="169.7">LOGIC</text>
<text x="10.3" y="185.8">D</text>
<text x="408.3" y="185.8">D</text>
<text x="127.1" y="214.3">CC5</text>
<text x="132" y="214.3">RX</text>
<text x="122.4" y="221.9">CC5</text>
<text x="124.6" y="218.1">CC6</text>
<text x="127.2" y="221.9">TX</text>
<text x="129.4" y="218.1">RX</text>
<text x="119.8" y="225.7">CC6</text>
<text x="124.7" y="225.7">TX</text>
<text x="10.4" y="235.8">E</text>
<text x="408.3" y="235.8">E</text>
<text x="164.5" y="249.8">RS232</text>
<text x="187.7" y="249.8">LOGIC</text>
<text x="10.4" y="285.8">F</text>
<text x="35" y="286.8">1</text>
<text x="85" y="286.8">2</text>
<text x="135" y="286.8">3</text>
<text x="185" y="286.8">4</text>
<text x="235" y="286.8">5</text>
<text x="285" y="286.8">6</text>
<text x="335" y="286.8">7</text>
<text x="385" y="286.8">8</text>
<text x="408.4" y="285.8">F</text>
</g>
<g font-size="1.8" fill="#0000c2">
<text x="87.6" y="26.7">Charge</text>
<text x="95.3" y="26.7">controllers</text>
<text x="106.7" y="26.7">1</text>
<text x="109" y="26.7">and</text>
<text x="113.5" y="26.7">2</text>
<text x="231.1" y="45.7">Optional</text>
<text x="240.2" y="45.7">parts.</text>
<text x="246.7" y="45.7">Capacitors</text>
<text x="257.9" y="45.7">are</text>
<text x="262" y="45.7">good</text>
<text x="267.7" y="45.7">if</text>
<text x="270.1" y="45.7">your</text>
<text x="275.3" y="45.7">power</text>
<text x="281.9" y="45.7">input</text>
<text x="287.7" y="45.7">is</text>
<text x="290.5" y="45.7">unstable.</text>
<text x="87.6" y="106.7">Charge</text>
<text x="95.3" y="106.7">controllers</text>
<text x="106.7" y="106.7">3</text>
<text x="109" y="106.7">and</text>
<text x="113.5" y="106.7">4</text>
<text x="87.6" y="186.7">Charge</text>
<text x="95.3" y="186.7">controllers</text>
<text x="106.7" y="186.7">5</text>
<text x="109" y="186.7">and</text>
<text x="113.5" y="186.7">6</text>
</g>
<g font-size="1.8" fill="#006464">
<text x="177.1" y="26.2">+5V</text>
<text x="168.9" y="33.8">C2</text>
<text x="167.6" y="36.4">10uF</text>
<text x="172" y="40.2">GND</text>
<text x="179.6" y="36.4">U2</text>
<text x="179.6" y="38.9">MAX3232</text>
<text x="152.4" y="42.7">C10</text>
<text x="152.4" y="45.3">0.47uF</text>
<text x="164.8" y="44">C2+</text>
<text x="179.9" y="45.4" transform="rotate(-90 179.9 45.4)">VCC</text>
<text x="189.1" y="44">C1+</text>
<text x="203.2" y="46.5">C11</text>
<text x="94.1" y="52.9">J2</text>
<text x="146.1" y="52.9">+5V</text>
<text x="151.1" y="52.9">0.47uF</text>
<text x="152.4" y="50.4">C3</text>
<text x="164.8" y="51.6">C2-</text>
<text x="189.1" y="51.6">C1-</text>
<text x="203.2" y="49.1">0.1uF</text>
<text x="232.7" y="50.4">PWR_FLAG +3.3V</text>
<text x="250.7" y="50.4">+5V</text>
<text x="255.6" y="50.4">PWR_FLAG</text>
<text x="296.8" y="49.1">+3.3V</text>
<text x="313" y="49.1">+5V</text>
<text x="92.7" y="55.4">6P6C</text>
<text x="164.8" y="56.7">VS+</text>
<text x="199.9" y="58">+5V</text>
<text x="266.7" y="55.4">J1</text>
<text x="266.7" y="58">Screw_Terminal_01x03</text>
<text x="303.5" y="54.8">C6</text>
<text x="303.5" y="57.3">1000uF</text>
<text x="318.8" y="54.8">C1</text>
<text x="318.8" y="57.3">1000uF</text>
<text x="108.5" y="65.6">GND</text>
<text x="147.3" y="63.1">0.47uF</text>
<text x="149.9" y="60.5">C9</text>
<text x="164.8" y="64.3">VS-</text>
<text x="203.2" y="64.3">1K</text>
<text x="234.2" y="60.5">GND</text>
<text x="253" y="63.1">PWR_FLAG</text>
<text x="297.7" y="64.3">GND</text>
<text x="313" y="64.3">GND</text>
<text x="141.5" y="68.1">GND</text>
<text x="164.8" y="69.4">T1OUT</text>
<text x="189.1" y="69.4">T1IN</text>
<text x="203.2" y="66.9">R2</text>
<text x="164.8" y="74.5">T2OUT</text>
<text x="189.1" y="74.5">T2IN</text>
<text x="164.8" y="79.6">R1IN</text>
<text x="187.1" y="79.6">R1OUT</text>
<text x="207.6" y="82.1">+5V</text>
<text x="108.5" y="87.2">GND</text>
<text x="164.8" y="84.6">R2IN</text>
<text x="187.1" y="84.6">R2OUT</text>
<text x="210.8" y="88.5">1K</text>
<text x="179.9" y="90.4" transform="rotate(-90 179.9 90.4)">GND</text>
<text x="210.8" y="91">R1</text>
<text x="92.7" y="98.6">6P6C</text>
<text x="94.1" y="96.1">J3</text>
<text x="177.1" y="101.2">GND</text>
<text x="177.1" y="106.2">+5V</text>
<text x="168.9" y="113.9">C5</text>
<text x="269.8" y="108.8">+5V</text>
<text x="274.3" y="108.8">+3V3</text>
<text x="167.6" y="116.4">10uF</text>
<text x="179.6" y="116.4">U3</text>
<text x="179.6" y="118.9">MAX3232</text>
<text x="243.6" y="117.7">CHIP_PU</text>
<text x="273.9" y="117.7" transform="rotate(-90 273.9 117.7)">5V</text>
<text x="276.4" y="119" transform="rotate(-90 276.4 119)">3V3</text>
<text x="289.4" y="117.7">U0TXD/GPIO1</text>
<text x="152.4" y="122.7">C14</text>
<text x="152.4" y="125.3">0.47uF</text>
<text x="164.8" y="124">C2+</text>
<text x="172" y="120.2">GND</text>
<text x="179.9" y="125.4" transform="rotate(-90 179.9 125.4)">VCC</text>
<text x="189.1" y="124">C1+</text>
<text x="243.6" y="122.7">32K_XP/GPIO32/ADC1_CH4</text>
<text x="243.6" y="125.3">32K_XN/GPIO33/ADC1_CH5</text>
<text x="279.5" y="125.3">GPIO0/BOOT/ADC2_CH1</text>
<text x="289.1" y="120.2">U0RXD/GPIO3</text>
<text x="152.4" y="130.4">C4</text>
<text x="164.8" y="131.6">C2-</text>
<text x="189.1" y="131.6">C1-</text>
<text x="203.2" y="126.6">C12</text>
<text x="203.2" y="129.1">0.1uF</text>
<text x="243.6" y="130.4">MTDI/GPIO12/ADC2_CH5</text>
<text x="285.8" y="127.8">ADC2_CH2/GPIO2</text>
<text x="285.8" y="130.4">ADC2_CH0/GPIO4</text>
<text x="92.7" y="135.4">6P6C</text>
<text x="94.1" y="132.9">J4</text>
<text x="146.1" y="132.9">+5V</text>
<text x="151.1" y="132.9">0.47uF</text>
<text x="164.8" y="136.7">VS+</text>
<text x="199.9" y="138">+5V</text>
<text x="243.6" y="135.4">MTMS/GPIO14/ADC2_CH6</text>
<text x="243.6" y="132.9">MTCK/GPIO13/ADC2_CH4</text>
<text x="243.6" y="138">MTDO/GPIO15/ADC2_CH3</text>
<text x="295.5" y="135.4">GPIO18</text>
<text x="295.5" y="138">GPIO19</text>
<text x="296.7" y="132.9">GPIO5</text>
<text x="147.3" y="143.1">0.47uF</text>
<text x="149.9" y="140.5">C13</text>
<text x="243.6" y="143.1">VDET_1/GPIO34/ADC1_CH6</text>
<text x="295.5" y="140.5">GPIO21</text>
<text x="295.5" y="143.1">GPIO22</text>
<text x="108.5" y="145.6">GND</text>
<text x="141.5" y="148.1">GND</text>
<text x="164.8" y="149.4">T1OUT</text>
<text x="164.8" y="144.3">VS-</text>
<text x="189.1" y="149.4">T1IN</text>
<text x="203.2" y="146.9">R4</text>
<text x="203.2" y="144.3">1K</text>
<text x="243.6" y="148.1">SENSOR_VP/GPIO36/ADC1_CH0</text>
<text x="243.6" y="145.6">VDET_2/GPIO35/ADC1_CH7</text>
<text x="277.4" y="148.1">DAC_1/ADC2_CH8/GPIO25</text>
<text x="295.5" y="145.6">GPIO23</text>
<text x="164.8" y="154.5">T2OUT</text>
<text x="189.1" y="154.5">T2IN</text>
<text x="243.6" y="150.7">SENSOR_VN/GPIO39/ADC1_CH3</text>
<text x="277.4" y="150.7">DAC_2/ADC2_CH9/GPIO26</text>
<text x="284.5" y="153.2">ADC2_CH7/GPIO27</text>
<text x="164.8" y="159.6">R1IN</text>
<text x="187.1" y="159.6">R1OUT</text>
<text x="288.4" y="160.8">SD_CLK/GPIO6</text>
<text x="108.5" y="167.2">GND</text>
<text x="164.8" y="164.7">R2IN</text>
<text x="187.1" y="164.7">R2OUT</text>
<text x="207.6" y="162.1">+5V</text>
<text x="286.3" y="163.4">SD_DATA0/GPIO7</text>
<text x="286.3" y="165.9">SD_DATA1/GPIO8</text>
<text x="179.9" y="170.4" transform="rotate(-90 179.9 170.4)">GND</text>
<text x="210.8" y="171">R3</text>
<text x="210.8" y="168.5">1K</text>
<text x="285.1" y="171">SD_DATA3/GPIO10</text>
<text x="286.3" y="168.5">SD_DATA2/GPIO9</text>
<text x="298.4" y="173.5">CMD</text>
<text x="92.7" y="178.6">6P6C</text>
<text x="94.1" y="176.1">J5</text>
<text x="273.9" y="179.3" transform="rotate(-90 273.9 179.3)">GND</text>
<text x="295.5" y="176.1">GPIO16</text>
<text x="295.5" y="178.6">GPIO17</text>
<text x="177.1" y="181.2">GND</text>
<text x="275" y="183.7">U1</text>
<text x="177.1" y="186.2">+5V</text>
<text x="271.1" y="188.8">GND</text>
<text x="275" y="186.2">ESP32-DevKitC</text>
<text x="167.6" y="196.4">10uF</text>
<text x="168.9" y="193.9">C8</text>
<text x="179.6" y="196.4">U4</text>
<text x="152.4" y="202.8">C15</text>
<text x="172" y="200.2">GND</text>
<text x="179.6" y="198.9">MAX3232</text>
<text x="152.4" y="205.3">0.47uF</text>
<text x="164.8" y="204">C2+</text>
<text x="179.9" y="205.4" transform="rotate(-90 179.9 205.4)">VCC</text>
<text x="189.1" y="204">C1+</text>
<text x="203.2" y="206.6">C16</text>
<text x="203.2" y="209.1">0.1uF</text>
<text x="92.7" y="215.5">6P6C</text>
<text x="94.1" y="212.9">J6</text>
<text x="146.1" y="212.9">+5V</text>
<text x="151.1" y="212.9">0.47uF</text>
<text x="152.4" y="210.4">C7</text>
<text x="164.8" y="211.6">C2-</text>
<text x="189.1" y="211.6">C1-</text>
<text x="149.9" y="220.5">C17</text>
<text x="164.8" y="216.7">VS+</text>
<text x="199.9" y="218">+5V</text>
<text x="108.5" y="225.6">GND</text>
<text x="147.3" y="223.1">0.47uF</text>
<text x="164.8" y="224.3">VS-</text>
<text x="203.2" y="226.9">R5</text>
<text x="203.2" y="224.3">1K</text>
<text x="141.5" y="228.2">GND</text>
<text x="164.8" y="229.4">T1OUT</text>
<text x="189.1" y="229.4">T1IN</text>
<text x="164.8" y="239.6">R1IN</text>
<text x="164.8" y="234.5">T2OUT</text>
<text x="187.1" y="239.6">R1OUT</text>
<text x="189.1" y="234.5">T2IN</text>
<text x="164.8" y="244.7">R2IN</text>
<text x="187.1" y="244.7">R2OUT</text>
<text x="207.6" y="242.1">+5V</text>
<text x="108.5" y="247.2">GND</text>
<text x="179.9" y="250.4" transform="rotate(-90 179.9 250.4)">GND</text>
<text x="210.8" y="251">R6</text>
<text x="210.8" y="248.5">1K</text>
<text x="94.1" y="256.1">J7</text>
<text x="92.7" y="258.6">6P6C</text>
<text x="177.1" y="261.2">GND</text>
</g>
<g font-size="1.8" fill="#a90000">
<text x="178.8" y="39.4" transform="rotate(-90 178.8 39.4)">16</text>
<text x="160.6" y="42.9">4</text>
<text x="196.2" y="42.9">1</text>
<text x="160.6" y="50.5">5</text>
<text x="196.2" y="50.5">3</text>
<text x="260.3" y="53.1">1</text>
<text x="103.5" y="58.2">6</text>
<text x="160.6" y="55.6">2</text>
<text x="260.3" y="55.6">2</text>
<text x="260.3" y="58.2">3</text>
<text x="103.5" y="65.8">3</text>
<text x="103.5" y="63.2">4</text>
<text x="103.5" y="60.7">5</text>
<text x="160.6" y="63.2">6</text>
<text x="103.5" y="70.9">1</text>
<text x="103.5" y="68.3">2</text>
<text x="160" y="68.3">14</text>
<text x="195.6" y="68.3">11</text>
<text x="160.6" y="73.4">7</text>
<text x="195.6" y="73.4">10</text>
<text x="103.5" y="83.6">4</text>
<text x="103.5" y="81">5</text>
<text x="103.5" y="78.5">6</text>
<text x="160" y="78.5">13</text>
<text x="160.6" y="83.6">8</text>
<text x="195.6" y="78.5">12</text>
<text x="196.2" y="83.6">9</text>
<text x="103.5" y="88.6">2</text>
<text x="103.5" y="86.1">3</text>
<text x="103.5" y="91.2">1</text>
<text x="178.8" y="95.3" transform="rotate(-90 178.8 95.3)">15</text>
<text x="275.3" y="113.7" transform="rotate(-90 275.3 113.7)">1</text>
<text x="178.8" y="119.4" transform="rotate(-90 178.8 119.4)">16</text>
<text x="240.6" y="116.6">2</text>
<text x="272.8" y="114.3" transform="rotate(-90 272.8 114.3)">19</text>
<text x="303.5" y="119.1">34</text>
<text x="303.5" y="116.6">35</text>
<text x="160.6" y="122.9">4</text>
<text x="196.2" y="122.9">1</text>
<text x="240.6" y="121.7">7</text>
<text x="240.6" y="124.2">8</text>
<text x="303.5" y="124.2">25</text>
<text x="160.6" y="130.6">5</text>
<text x="196.2" y="130.6">3</text>
<text x="240" y="129.3">13</text>
<text x="240" y="131.8">15</text>
<text x="303.5" y="126.7">24</text>
<text x="303.5" y="129.3">26</text>
<text x="303.5" y="131.8">29</text>
<text x="160.6" y="135.6">2</text>
<text x="240" y="134.4">12</text>
<text x="240" y="136.9">23</text>
<text x="303.5" y="134.4">30</text>
<text x="303.5" y="136.9">31</text>
<text x="103.5" y="143.3">4</text>
<text x="103.5" y="140.7">5</text>
<text x="103.5" y="138.2">6</text>
<text x="160.6" y="143.3">6</text>
<text x="240.6" y="142">5</text>
<text x="303.5" y="139.4">33</text>
<text x="303.5" y="142">36</text>
<text x="103.5" y="148.3">2</text>
<text x="103.5" y="145.8">3</text>
<text x="160" y="148.3">14</text>
<text x="195.6" y="148.3">11</text>
<text x="240.6" y="147.1">3</text>
<text x="240.6" y="149.6">4</text>
<text x="240.6" y="144.5">6</text>
<text x="303.5" y="149.6">10</text>
<text x="303.5" y="144.5">37</text>
<text x="304.1" y="147.1">9</text>
<text x="103.5" y="150.9">1</text>
<text x="160.6" y="153.4">7</text>
<text x="195.6" y="153.4">10</text>
<text x="303.5" y="152.1">11</text>
<text x="103.5" y="161">5</text>
<text x="103.5" y="158.5">6</text>
<text x="160" y="158.5">13</text>
<text x="195.6" y="158.5">12</text>
<text x="303.5" y="159.8">20</text>
<text x="103.5" y="166.1">3</text>
<text x="103.5" y="163.6">4</text>
<text x="160.6" y="163.6">8</text>
<text x="196.2" y="163.6">9</text>
<text x="303.5" y="167.4">16</text>
<text x="303.5" y="162.3">21</text>
<text x="303.5" y="164.8">22</text>
<text x="103.5" y="171.2">1</text>
<text x="103.5" y="168.7">2</text>
<text x="303.5" y="169.9">17</text>
<text x="303.5" y="172.5">18</text>
<text x="178.8" y="175.3" transform="rotate(-90 178.8 175.3)">15</text>
<text x="303.5" y="175">27</text>
<text x="303.5" y="177.5">28</text>
<text x="272.8" y="182.9" transform="rotate(-90 272.8 182.9)">14</text>
<text x="160.6" y="202.9">4</text>
<text x="178.8" y="199.4" transform="rotate(-90 178.8 199.4)">16</text>
<text x="196.2" y="202.9">1</text>
<text x="160.6" y="215.6">2</text>
<text x="160.6" y="210.6">5</text>
<text x="196.2" y="210.6">3</text>
<text x="103.5" y="220.7">5</text>
<text x="103.5" y="218.2">6</text>
<text x="103.5" y="225.8">3</text>
<text x="103.5" y="223.3">4</text>
<text x="160.6" y="223.3">6</text>
<text x="103.5" y="230.9">1</text>
<text x="103.5" y="228.3">2</text>
<text x="160" y="228.3">14</text>
<text x="160.6" y="233.4">7</text>
<text x="195.6" y="233.4">10</text>
<text x="195.6" y="228.3">11</text>
<text x="103.5" y="238.5">6</text>
<text x="160" y="238.5">13</text>
<text x="195.6" y="238.5">12</text>
<text x="103.5" y="243.6">4</text>
<text x="103.5" y="241">5</text>
<text x="160.6" y="243.6">8</text>
<text x="196.2" y="243.6">9</text>
<text x="103.5" y="251.2">1</text>
<text x="103.5" y="248.7">2</text>
<text x="103.5" y="246.1">3</text>
<text x="178.8" y="255.3" transform="rotate(-90 178.8 255.3)">15</text>
</g>
</svg>
